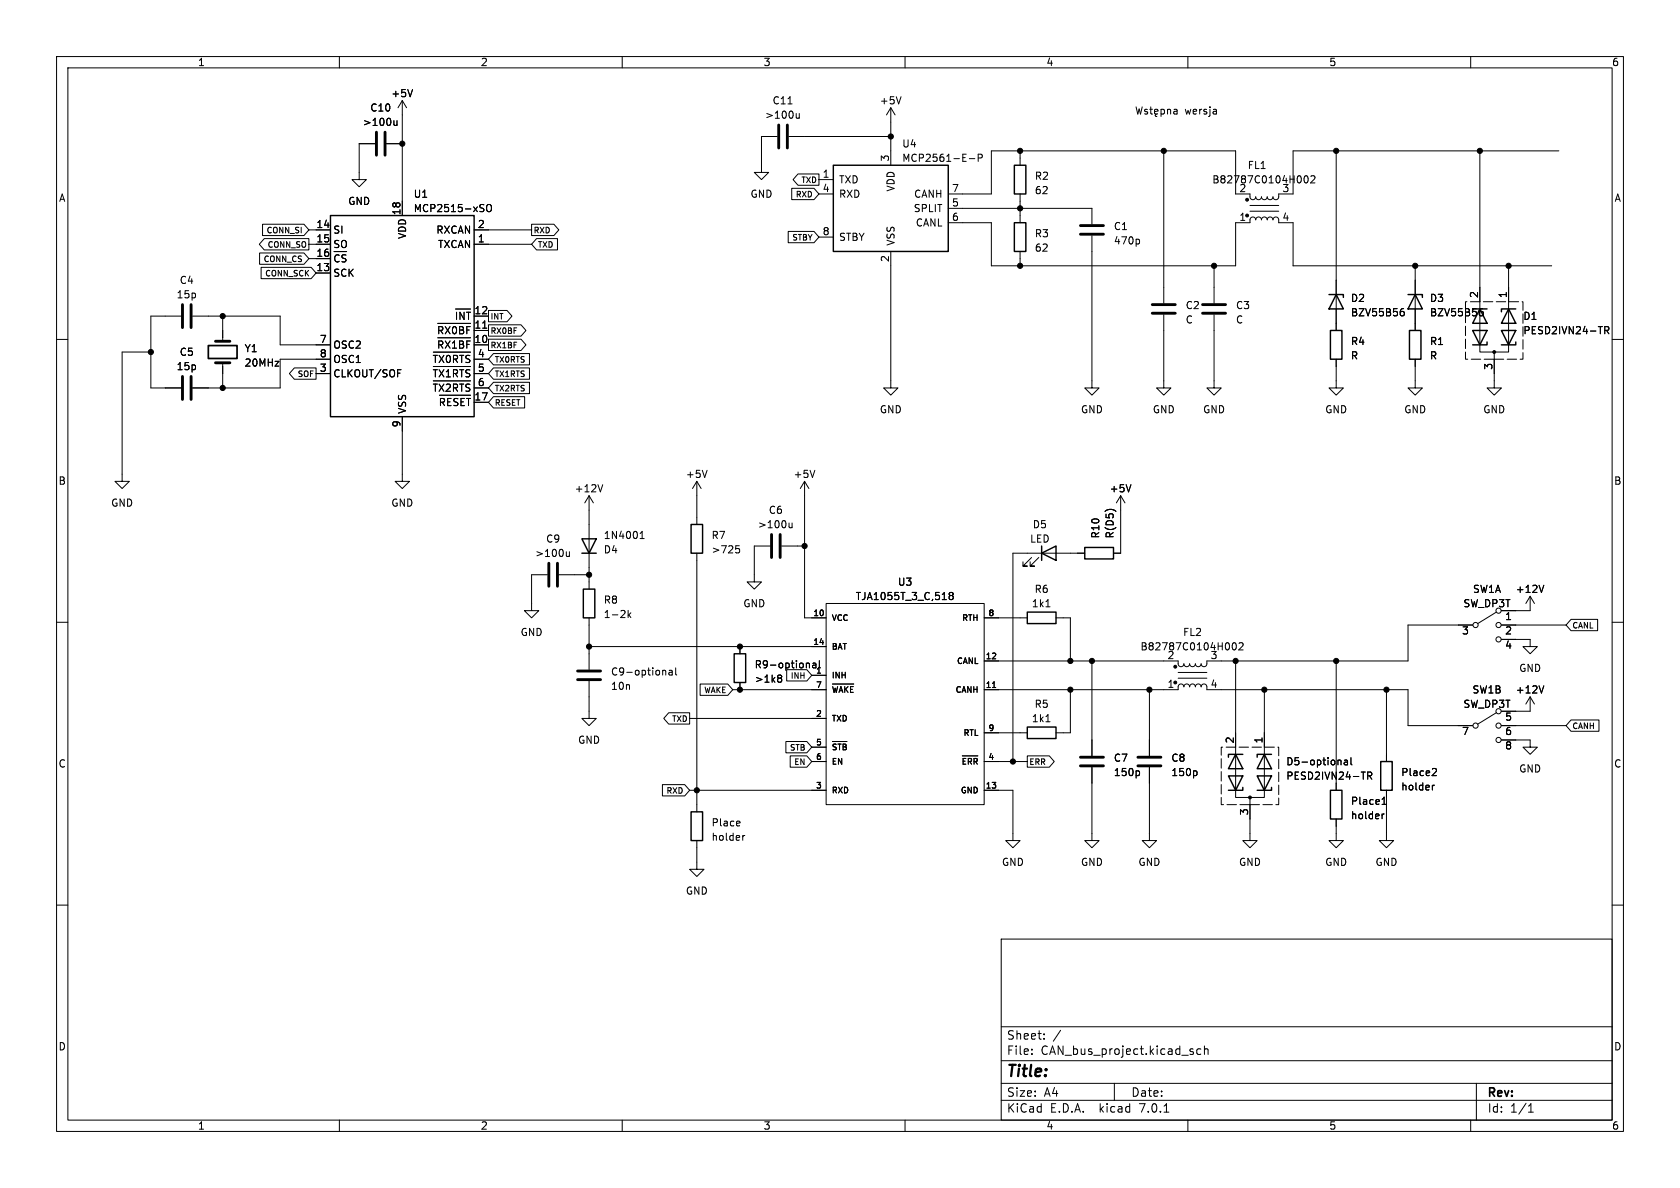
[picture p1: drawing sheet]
<svg xmlns="http://www.w3.org/2000/svg" width="297mm" height="210mm" viewBox="0 0 297 210" stroke-linecap="round" stroke-linejoin="round" font-family="sans-serif">
<g fill="none" stroke="#000" stroke-width=".18">
<path d="M10 10h277v190h-277zM12 12h273v186h-273zM60 10v2M71.1 17.8l-.7 1.3M71.1 17.8v20.3M71.1 17.8l.8 1.3M72.9 15.8l-.4 1.3M110 10v2M157.5 19.1l-.8 1.2M157.5 19.1v10.1M157.5 19.1l.7 1.2M159.3 17.1l-.4 1.3"/>
<path d="M160 10v2M200.8 18.9l.3 1.3 .3-.9 .2 .9 .3-1.3M202.8 19.4l-.3-.1-.1 .2v.2l.4 .1v.3h-.4M203.3 19.3h.4M203.4 18.9v1.1l.3 .2M204.1 19.7l.6-.1v-.2l-.4-.1-.2 .2 .1 .6h.5M205.3 19.4l.3-.1 .3 .3-.2 .5h-.4M205.3 19.3v1.3M206.4 19.4l.2-.1 .3 .1v.8M206.4 19.3v.9M207.6 19.4h.4l.1 .8M208.1 19.6l-.4 .1-.2 .2 .2 .3 .4-.1"/>
<path d="M210 10v2M260 10v2M46.4 39.6h7.3l.9 1-.9 1h-7.3zM66.3 25.4h-2.8v6.4h1.3l-1.3 1.2-1.3-1.2h1.3M68.3 25.4h2.8M69.6 21.3l.1 .8 .3 .1 .2-.1M70.2 21.3v.9M85.4 36.1l.1 .1M85.5 36.9v.4M86.1 36.3l.2-.2a.43 .43 0 0 1 .6 .5v.4a.42 .42 0 0 1-.4 .4 .42 .42 0 0 1-.5-.4zM94 39.6h3.9l.9 1-.9 1h-3.9zM137.4 24.1h-2.8v6.4h1.3l-1.3 1.3-1.3-1.3h1.3"/>
<path d="M139.4 24.1h18.1M140 33.3h3.9l.9 1-.9 1h-3.9zM140.8 20.1v.7l.3 .1 .2-.1M141.1 30.7h3.7v2.1h-3.7l-.9-1zM141.3 20.1v.8M144.8 34.3h2.5M144.8 31.8h2.5M167.6 39.4h7.7v7.6h43.1v-7.6h2.6v-.8l.5-.2 .4 .1 .1 .4 .1-.4 .3-.1 .4 .1 .2 .4 .1-.3 .3-.2 .4 .1 .2 .4 .2-.4 .4-.1 .3 .2 .1 .3 .2-.4 .4-.1 .4 .3 .1 .7h2.5v7.6h45.7M167.6 36.8h25.4v2.8M171.4 28h.9M172.9 27.9h.6l.2-.2-.1-.3-.7-.1v1.2M180.3 26.7v2.5"/>
<path d="M180.3 34.3v5.1M204.4 20.2l-.2 .2 .3 .2M205.7 26.7v26.9M221 36.3h5.1M221 37.3h5.1M230.7 31.2l.1-.1a.68 .68 0 0 1 .5 .6 .68 .68 0 0 1-.5 .6l-.1-.1-.2-.3zM231.7 31.2l.5-.1 .3 .3-.8 .9h.8M236.2 26.7v31.7M261.6 26.7v35.5h5.1v-15.2M275.6 26.7h-47v7.6h-2.5l-.1 .7-.5 .3-.3-.2-.2-.3-.1 .3-.3 .2-.4-.1-.2-.4-.1 .3-.2 .2-.5-.1-.2-.4-.2 .4-.4 .1-.3-.2-.1-.3-.2 .4-.4 .1-.4-.3v-.7h-2.6v-7.6h-43.1v7.6h-7.7M10 60h2M32 55.9h-5.3v12.7h5.3"/>
<path d="M34 55.9h15.5v5.1h8.9M39.4 55.9v4.4M45.9 44.7h7.8l.9 1-.9 1h-7.8zM46.2 47.3h8.8l.9 1-.9 1h-8.8zM46.7 42.2h7.9v2h-7.9l-.9-1zM54.6 43.2h3.8M54.6 40.6h3.8M54.6 45.7h3.8M55.9 48.3h2.5M60 45.2l-.4-.2-.4 .3M61.2 45.1l-.5-.1-.3 .3M77.4 59.7h5.8"/>
<path d="M77.4 57.2h5.8M78.3 58l-.2-.3h-.5v1.3M78.7 57.7l.9 1.3M79.6 57.7l-.9 1.3M80.5 54.6h2.7M80.7 55.2v1.3M81.3 57.7v1.3M82 55.2v1.3l-.7-1.3v1.3M82.5 55.2h.7M82.5 57.7v1.3M82.8 55.2v1.3M83.8 55.9h2.6"/>
<path d="M83.8 43.2h10.2M83.8 58.4h2.6M83.8 40.6h10.2M85.3 58h.8M86.4 57.4h5.7l.9 1-.9 1h-5.7zM86.4 60h5.7l.9 1-.9 1h-5.7zM86.4 54.9h3.2l.9 1-.9 1h-3.2zM94.9 42.2h3.7v2h-3.7l-.9-1zM139.3 40.9h4.6l.9 1-.9 1h-4.6zM144.8 41.9h2.5M157.5 44.5v24.1h1.2l-1.2 1.3-1.3-1.3h1.3M180.3 44.5v2.5"/>
<path d="M193 41.7v26.9h1.3l-1.3 1.3-1.2-1.3h1.2M201.3 42.3l.2 .2-.2 .6M205.7 55.6v13h1.3l-1.3 1.3-1.2-1.3h1.2M214.6 55.6v13h1.3l-1.3 1.3-1.2-1.3h1.2M214.6 47v6.6M247.8 55h.2l.3 .3-.1 .4-.4 .1M248.1 54.6h-.3M250.2 47v11.4M261.8 55l.3 .1 .1 .2v.4l-.4 .1M262.1 54.6h-.3M283.7 58.4l.6-.1 .1-.1v-.3l-.7-.2v1.3M284 58.4l.4 .6"/>
<path d="M285 60h2M26.7 62.2h-5.1v22.9h1.3l-1.3 1.3-1.3-1.3h1.3M39.4 64.1v4.5M52 65h3.9v2h-3.9l-.8-1zM55.9 66h2.5M58.4 63.5h-8.9v5.1h-15.5M70.3 65.4h.6M71.1 73.7v11.4h1.3l-1.3 1.3-1.3-1.3h1.3M76.6 62.8h.7M76.6 62.2h6.6M76.6 64.8h6.6M76.6 67.3h6.6"/>
<path d="M77 62.8v1.3M77 65.4v1.2M77 67.9v1.3M77.6 60.3v1.2M77.6 62.8l.9 1.3M77.6 65.4l.9 1.2M77.6 67.9l.9 1.3M77.7 69.9h5.5M77.9 70.4v1.3M78.5 62.8l-.9 1.3M78.5 65.4l-.9 1.2M78.5 67.9l-.9 1.3"/>
<path d="M78.7 60.3l.9 1.2M79.1 70.4v1.3M79.3 65.4v1.2M79.6 60.3l-.9 1.2M80.2 62.8v1.3M80.2 65.4v1.2M80.2 67.9v1.3M80.3 60.3v1.2M81.3 60.3v1.2M81.5 70.4v1.3M81.6 62.8v1.3M81.6 65.4v1.2"/>
<path d="M81.6 67.9v1.3M82.5 60.3v1.2M82.8 70.4v1.3M83.8 68.6h2.6M83.8 61h2.6M83.8 71.1h2.6M83.8 66h2.6M83.8 63.5h2.6M87.2 62.5h6.4v2h-6.4l-.8-1zM87.2 67.6h6.4v2h-6.4l-.8-1zM87.2 65h6.4v2h-6.4l-.8-1zM87.2 70.1h5.5v2h-5.5l-.8-1z"/>
<path d="M236.2 63.5v5.1h1.3l-1.3 1.3-1.3-1.3h1.3M250.2 63.5v5.1h1.3l-1.3 1.3-1.3-1.3h1.3M264.2 62.2v6.4h1.2l-1.2 1.3-1.3-1.3h1.3M100.1 97.5l.1 .8 .3 .1 .2-.1M100.7 97.5v.9M104.1 87.6v16.5M104.1 87.6l-.7 1.3M104.1 87.6l.8 1.3M106.6 85.7l-.5 1.2M113.2 95.2h.7M113.2 94.3l.3-.4v1.3M123.2 85.1v7.6"/>
<path d="M123.2 97.8v45.7M123.2 85.1l-.8 1.3M123.2 85.1l.8 1.3M125 83.1l-.4 1.3M130.1 96.5h.6M130.2 97h.3l.3 .2-.1 .4-.5 .1M136.1 96.5h-2.8v6.4h1.3l-1.3 1.2-1.2-1.2h1.2M138.2 96.5h4M139.5 92.5v.7l.4 .1 .1-.1M140 92.5v.8M142.2 85.1v24.1h3.8M142.2 85.1l-.7 1.3"/>
<path d="M142.2 85.1l.8 1.3M144.1 83.1l-.5 1.3M182.4 98.6l-1.6 1.5h.8h-.8v-.8M183.6 98.6l-1.5 1.5h.8h-.8v-.8M191.8 97.8h-12.7v36.8M198.1 87.6v10.2h-1.3M198.1 87.6l-.7 1.3M198.1 87.6l.8 1.3M199.9 85.7l-.4 1.2M10 110h2M96.8 101.6h-2.8v6.4h1.2l-1.2 1.2-1.3-1.2h1.3M98.8 101.6h5.3"/>
<path d="M104.1 109.2v9.2M104.1 114.3h41.9M111 107.9v1.3M111.2 108.7l.3 .5M111.5 108.3l-.5 .5M117.3 118.5l.4 .2v.6M118.3 118.5h.5v.8M118.8 118.8h-.4l-.2 .2 .2 .3h.4M119.5 118.1v1.1l.1 .1M130.8 114.3v1.3M137.7 119.3h.3l.2 .3-.2 .3M137.7 119.9h.3"/>
<path d="M138 119.9l.2 .2v.3l-.2 .2h-.3M139.1 118.4h3.5l.9 1-.9 1h-3.5zM142.7 117.2l.4 .2v.7M143.5 119.4h2.5M143.7 117.3h.5v.8M144.2 117.5l-.4 .1-.2 .2 .1 .2 .4 .1M144.9 116.8v1.1M146 106.7h28v35.5h-28zM168 105.3l-.2-.3 .2-.3h.3l.2 .3-.2 .3M168 105.3l-.2 .2v.3l.2 .2h.3l.2-.2v-.3l-.2-.2M168 105.3h.3M174 109.2h7.6"/>
<path d="M184.9 107.3h.7M186.7 109.2h2.5v7.6M193 116.8v16.8M208.3 118.9h5.1M208.3 119.9h5.1M218 113.7l.1-.1a.68 .68 0 0 1 .5 .7 .68 .68 0 0 1-.5 .6l-.1-.1-.2-.4zM218.4 116.8v24.2h5.1v-19.1M219 113.7l.5-.1 .3 .4-.8 .9h.8M236.2 116.8v22.9M260.3 110.5h-11.4v6.3h-35.5l-.1 .8-.5 .3-.3-.2-.2-.4-.1 .4-.3 .1-.4-.1-.2-.4-.1 .4-.3 .1-.4-.1-.2-.4-.1 .3-.2 .2h-.5l-.2-.5-.2 .4-.4 .1-.4-.3v-.7h-34.3M264.5 108.2l-3.3 2M265.4 113h5.1v1.3h1.3l-1.3 1.3-1.3-1.3h1.3"/>
<path d="M265.4 110.5h11.5M270.5 105.4v2.6h-5.1M270.5 105.4l-.8 1.3M270.5 105.4l.8 1.3M272.9 103.5l-.4 1.2M277.7 109.5h4.7v2h-4.7l-.8-1zM285 110h2M104.1 120.4v6.6h1.3l-1.3 1.3-1.2-1.3h1.2M117.1 138.7h3.9l.9 1-.9 1h-3.9zM118.2 126h3.7v2h-3.7l-.9-1zM121.9 139.7h24.1M121.9 127h24.1"/>
<path d="M123.8 120.9h4.9l.8 1-.8 1h-4.9zM129.5 121.9h16.5M130.8 120.7v1.2M138.9 131.1h3.7l.9 1-.9 1h-3.7zM139.7 133.6h2.9l.9 1-.9 1h-2.9zM143.5 134.6h2.5M143.5 132.1h2.5M147.2 131.1h2.5M147.2 120.9h3.7M147.2 121.4l.3 1M147.8 131.6l-.3-.1-.2 .3M148.1 121.4l-.3 1"/>
<path d="M148.1 131.5h.6M148.3 122.4l.4-1 .3 1M148.4 131.5v1M149.3 121.4v1M149.6 131.8l-.1-.2-.5-.1v1M149.9 121.4l-.6 .6M150.8 121.4h-.4v1M170.1 133.6h2.8M170.7 134.1h-.4v1M171.8 134.4l-.1-.3h-.5v1M172.8 134.4l-.1-.3h-.5v1M174 139.7h5.1v8.9h1.2l-1.2 1.3-1.3-1.3h1.3"/>
<path d="M174 121.9h34.3v-.7l.5-.3 .4 .2 .1 .3 .1-.3 .3-.2 .4 .1 .2 .4 .1-.3 .3-.2 .5 .1 .1 .4 .1-.3 .3-.2 .4 .1 .2 .4 .2-.4 .5-.1 .3 .3 .1 .7h35.5v6.4h11.4M174 129.5h7.6M174 134.6h7.6M175.5 121.5h.5M181.6 133.6h3.9l.9 1-.9 1h-3.9zM184.9 127.6h.7M189.2 121.9v7.6h-2.5M193 135.6v13h1.3l-1.3 1.3-1.2-1.3h1.2M201.3 136.3l.2 .2-.2 .6M203.2 135.6v13h1.3l-1.3 1.3-1.3-1.3h1.3M203.2 121.9v11.7M211.5 136.3l.1 .2-.1 .6"/>
<path d="M236.7 134.4l.4 .1v.7M237.7 134.4h.5v.8M238.2 134.7h-.4l-.2 .2 .2 .3 .4-.1M238.8 133.9v1.1l.2 .2M241.8 137.1h.6l.1-.2v-.3l-.7-.1v1.2M242.1 137.1l.4 .6M245.1 139.7v8.9h1.3l-1.3 1.3-1.3-1.3h1.3M245.1 121.9v12.7M253.2 138.8v.9M253.4 135.8l.4 .1 .2 .3-.8 .9h.8M253.6 138.8l-.4 .2M264.5 126l-3.3 2"/>
<path d="M265.4 130.8h5.1v1.3h1.3l-1.3 1.3-1.3-1.3h1.3M265.4 128.3h11.5M270.5 123.2l-.8 1.3M270.5 123.2v2.5h-5.1M270.5 123.2l.8 1.3M272.9 121.2l-.4 1.3M277.7 127.3h5v2h-5l-.8-1zM10 160h2M123.2 148.6v5.1h1.3l-1.3 1.2-1.3-1.2h1.3M130.6 145.2l.2 .3-.6 .1M130.8 145.9l-.2 .1M131.3 147.7v.8"/>
<path d="M131.7 147.7l-.4 .2M221 141v7.6h1.2l-1.2 1.3-1.3-1.3h1.3M236.2 144.8v3.8h1.3l-1.3 1.3-1.3-1.3h1.3M244.3 143.9v.8M244.3 142.2h.8M244.3 141.3l.4-.4v1.3M244.7 143.9l-.4 .2M285 160h2M177 166h108v32h-108zM60 198v2M110 198v2M160 198v2"/>
<path d="M177 194.5h108M177 191.5h108M177 187.5h108M177 181.5h108M182.4 186.3v.1M182.4 185.5v.1M184.6 183.6v.1M184.6 182.8v.1M197 191.5v3M205.8 196.6h.8M210 198v2M210.8 185.9l.2 .2-.2 .3"/>
<path d="M210.8 185.4l.1 .1M212.3 185.5l-.4-.1-.3 .3v.4l.1 .2h.6M212.9 185.5l.2-.1 .4 .1 .1 .9M212.9 184.9v1.5M260 198v2M261 191.5v6.5M270.2 196.6h.9M270.2 195.5l.4-.4v1.5"/>
<circle cx="260.9" cy="110.5" r=".46"/>
<circle cx="264.9" cy="108" r=".46"/>
<circle cx="264.9" cy="113" r=".46"/>
<circle cx="264.9" cy="110.5" r=".46"/>
<circle cx="260.9" cy="128.3" r=".46"/>
<circle cx="264.9" cy="125.7" r=".46"/>
<circle cx="264.9" cy="128.3" r=".46"/>
<circle cx="264.9" cy="130.8" r=".46"/>
</g>
<g fill="none" stroke="#000" stroke-width=".51">
<path d="M66.5 23.4v4M68.1 23.4v4M137.7 22.1v4.1M139.2 22.1v4.1M191 39.9h4.1M32.3 53.8v4.1M33.8 53.8v4.1M191 41.4h4.1M203.7 55.4h4.1M203.7 53.8h4.1M212.6 55.4h4.1M212.6 53.8h4.1"/>
<path d="M32.3 66.5v4.1M33.8 66.5v4.1M38.1 64.1h2.5M38.1 60.3h2.5M97 99.6v4M98.6 99.6v4M136.4 94.5v4.1M137.9 94.5v4.1M102.1 118.6h4.1M102.1 120.1h4.1M191 135.4h4.1M191 133.9h4.1"/>
<path d="M201.2 135.4h4M201.2 133.9h4"/>
</g>
<g fill="none" stroke="#000" stroke-width=".25">
<path d="M58.4 38.1h25.4v35.6h-25.4zM147.3 29.2h20.3v15.3h-20.3zM179.3 39.4h2.1v5.1h-2.1zM179.3 29.2h2.1v5.1h-2.1zM234.9 52.1h2.6v.5M235.2 58.4h2v5.1h-2zM236.2 52.1l1.3 2.5h-2.6zM248.9 52.1h2.6v.5M249.2 58.4h2v5.1h-2zM250.2 52.1l1.3 2.5h-2.6zM260.3 58.4h2.6l-1.3 2.6zM261.6 54.6l1.3 2.6h-2.6z"/>
<path d="M262.9 54.6h-2.6v.5M265.4 58.4h2.6l-1.3 2.6zM266.7 54.6l1.3 2.6h-2.6zM268 54.6h-2.6v.5M262.9 60.5v.5h-2.6M268 60.5v.5h-2.6M102.9 95.3h2.5l-1.3 2.5zM102.9 97.8h2.5M122.2 92.7h2v5.1h-2zM184.1 97.8l2.6-1.3v2.6zM184.1 96.5v2.6M191.8 96.8h5v2h-5z"/>
<path d="M103.1 104.1h2.1v5.1h-2.1zM129.8 115.6h2v5.1h-2zM181.6 108.2h5.1v2h-5.1zM181.6 128.5h5.1v2.1h-5.1zM217.2 137.2h2.5l-1.3 2.5zM218.4 133.4l1.3 2.5h-2.5zM219.7 133.4h-2.5v.5M219.7 139.2v.5h-2.5M222.2 137.2h2.6l-1.3 2.5zM223.5 133.4l1.3 2.5h-2.6zM224.8 133.4h-2.6v.5M224.8 139.2v.5h-2.6"/>
<path d="M235.2 139.7h2v5.1h-2zM244.1 134.6h2v5.1h-2zM122.2 143.5h2v5.1h-2z"/>
</g>
<g fill="#000" stroke="#000" stroke-width=".18">
<circle cx="71.1" cy="25.4" r=".46"/>
<circle cx="157.5" cy="24.1" r=".46"/>
<circle cx="180.3" cy="36.8" r=".46"/>
<circle cx="180.3" cy="26.7" r=".46"/>
<circle cx="205.7" cy="26.7" r=".46"/>
<circle cx="220.5" cy="35.3" r=".25"/>
<circle cx="220.5" cy="38.1" r=".25"/>
<circle cx="236.2" cy="26.7" r=".46"/>
<circle cx="261.6" cy="26.7" r=".46"/>
<circle cx="39.4" cy="55.9" r=".46"/>
<circle cx="180.3" cy="47" r=".46"/>
<circle cx="214.6" cy="47" r=".46"/>
<circle cx="250.2" cy="47" r=".46"/>
<circle cx="266.7" cy="47" r=".46"/>
<circle cx="26.7" cy="62.2" r=".46"/>
<circle cx="39.4" cy="68.6" r=".46"/>
<circle cx="264.2" cy="62.2" r=".25"/>
<circle cx="142.2" cy="96.5" r=".46"/>
<circle cx="104.1" cy="114.3" r=".46"/>
<circle cx="104.1" cy="101.6" r=".46"/>
<circle cx="130.8" cy="114.3" r=".46"/>
<circle cx="189.2" cy="116.8" r=".46"/>
<circle cx="193" cy="116.8" r=".46"/>
<circle cx="207.8" cy="117.9" r=".25"/>
<circle cx="218.4" cy="116.8" r=".46"/>
<circle cx="236.2" cy="116.8" r=".46"/>
<circle cx="123.2" cy="139.7" r=".46"/>
<circle cx="130.8" cy="121.9" r=".46"/>
<circle cx="179.1" cy="134.6" r=".46"/>
<circle cx="189.2" cy="121.9" r=".46"/>
<circle cx="203.2" cy="121.9" r=".46"/>
<circle cx="207.8" cy="120.6" r=".25"/>
<circle cx="223.5" cy="121.9" r=".46"/>
<circle cx="245.1" cy="121.9" r=".46"/>
<circle cx="221" cy="141" r=".25"/>
</g>
<path d="M264.2 63.5h5v-10.2h-10.1v10.2h5.1M221 142.2h5.1v-10.1h-10.2v10.1h5.1" fill="none" stroke="#000" stroke-width=".18" stroke-dasharray="1.7 .6"/>
<path d="M36.8 61.1h5.1v2.3h-5.1z" fill="none" stroke="#000" stroke-width=".3"/>
<text font-size="2.8" x="178" y="190.8">Title:</text>
<g font-size="2.1">
<text x="178" y="183.9">Sheet:</text>
<text x="186.2" y="183.9">/</text>
<text x="178" y="186.6">File:</text>
<text x="184" y="186.6">CAN_bus_project.kicad_sch</text>
<text x="178" y="196.8">KiCad</text>
<text x="178" y="194">Size:</text>
<text x="184.6" y="194">A4</text>
<text x="185.7" y="196.8">E.D.A.</text>
<text x="194.4" y="196.8">kicad</text>
<text x="200" y="194">Date:</text>
<text x="201.5" y="196.8">7.0.1</text>
<text x="263" y="194.2">Rev:</text>
<text x="263" y="196.8">Id:</text>
<text x="267" y="196.8">1/1</text>
</g>
<g font-size="1.8">
<text x="35" y="11.8">1</text>
<text x="85" y="11.8">2</text>
<text x="135" y="11.8">3</text>
<text x="185" y="11.8">4</text>
<text x="235" y="11.8">5</text>
<text x="285" y="11.8">6</text>
<text x="69.1" y="17.3">+5V</text>
<text x="64.1" y="22.4">&gt;100u</text>
<text x="65.4" y="19.9">C10</text>
<text x="135.2" y="21.1">&gt;100u</text>
<text x="136.5" y="18.6">C11</text>
<text x="155.5" y="18.6">+5V</text>
<text x="209.5" y="20.3">wersja</text>
<text x="157.2" y="28.6" transform="rotate(-90 157.2 28.6)">3</text>
<text x="159.4" y="26.2">U4</text>
<text x="159.4" y="28.8">MCP2561-E-P</text>
<text x="10.4" y="35.8">A</text>
<text x="73.1" y="35.1">U1</text>
<text x="132.6" y="35.1">GND</text>
<text x="145.4" y="31.5">1</text>
<text x="145.4" y="34">4</text>
<text x="148.3" y="32.6">TXD</text>
<text x="148.3" y="35.1">RXD</text>
<text x="158.3" y="34" transform="rotate(-90 158.3 34)">VDD</text>
<text x="161.5" y="35.1">CANH</text>
<text x="168.2" y="34">7</text>
<text x="182.9" y="31.9">R2</text>
<text x="182.9" y="34.5">62</text>
<text x="214.3" y="32.6">B82787C0104H002</text>
<text x="219" y="34">2</text>
<text x="220.5" y="30">FL1</text>
<text x="226.7" y="34">3</text>
<text x="285.4" y="35.8">A</text>
<text x="55.9" y="40.4">14</text>
<text x="58.9" y="41.5">SI</text>
<text x="61.5" y="36.4">GND</text>
<text x="70.9" y="38.1" transform="rotate(-90 70.9 38.1)">18</text>
<text x="73.1" y="37.7">MCP2515-xSO</text>
<text x="77" y="41.5">RXCAN</text>
<text x="84.4" y="40.4">2</text>
<text x="145.4" y="41.7">8</text>
<text x="161.4" y="37.7">SPLIT</text>
<text x="161.8" y="40.2">CANL</text>
<text x="168.2" y="36.6">5</text>
<text x="168.2" y="39.1">6</text>
<text x="196.9" y="40.8">C1</text>
<text x="219" y="39.1">1</text>
<text x="226.7" y="39.1">4</text>
<text x="55.9" y="42.9">15</text>
<text x="55.9" y="45.5">16</text>
<text x="58.9" y="44">SO</text>
<text x="58.9" y="47.2">~{CS}</text>
<text x="71.9" y="42.4" transform="rotate(-90 71.9 42.4)">VDD</text>
<text x="77.3" y="44">TXCAN</text>
<text x="84.4" y="42.9">1</text>
<text x="148.3" y="42.7">STBY</text>
<text x="157.2" y="46.4" transform="rotate(-90 157.2 46.4)">2</text>
<text x="158.3" y="43.4" transform="rotate(-90 158.3 43.4)">VSS</text>
<text x="182.9" y="42.1">R3</text>
<text x="182.9" y="44.6">62</text>
<text x="196.9" y="43.4">470p</text>
<text x="31.2" y="52.9">15p</text>
<text x="31.7" y="50.4">C4</text>
<text x="55.9" y="48">13</text>
<text x="58.9" y="49.1">SCK</text>
<text x="238.8" y="53.5">D2</text>
<text x="252.7" y="53.5">D3</text>
<text x="261.4" y="52.7" transform="rotate(-90 261.4 52.7)">2</text>
<text x="266.4" y="52.7" transform="rotate(-90 266.4 52.7)">1</text>
<text x="77.1" y="59.9">~{RX0BF}</text>
<text x="80.3" y="57.3">~{INT}</text>
<text x="83.8" y="58.2">11</text>
<text x="83.8" y="55.6">12</text>
<text x="209.6" y="54.8">C2</text>
<text x="209.6" y="57.3">C</text>
<text x="218.4" y="54.8">C3</text>
<text x="218.4" y="57.3">C</text>
<text x="238.8" y="56.1">BZV55B56</text>
<text x="252.7" y="56.1">BZV55B56</text>
<text x="269.2" y="56.7">D1</text>
<text x="269.2" y="59.2">PESD2IVN24-TR</text>
<text x="31.2" y="65.6">15p</text>
<text x="31.7" y="63.1">C5</text>
<text x="43.2" y="62.4">Y1</text>
<text x="43.2" y="65">20MHz</text>
<text x="56.5" y="65.8">3</text>
<text x="56.5" y="60.7">7</text>
<text x="56.5" y="63.2">8</text>
<text x="58.9" y="61.8">OSC2</text>
<text x="58.9" y="64.3">OSC1</text>
<text x="76.4" y="64.9">~{TX0RTS}</text>
<text x="77.1" y="62.4">~{RX1BF}</text>
<text x="83.8" y="60.7">10</text>
<text x="84.4" y="63.2">4</text>
<text x="84.4" y="65.8">5</text>
<text x="238.8" y="61.2">R4</text>
<text x="238.8" y="63.7">R</text>
<text x="252.7" y="61.2">R1</text>
<text x="252.7" y="63.7">R</text>
<text x="263.9" y="65.4" transform="rotate(-90 263.9 65.4)">3</text>
<text x="58.9" y="66.9">CLKOUT/SOF</text>
<text x="76.4" y="67.5">~{TX1RTS}</text>
<text x="76.4" y="70">~{TX2RTS}</text>
<text x="83.8" y="70.9">17</text>
<text x="84.4" y="68.3">6</text>
<text x="70.9" y="75.6" transform="rotate(-90 70.9 75.6)">9</text>
<text x="71.9" y="73.2" transform="rotate(-90 71.9 73.2)">VSS</text>
<text x="77.4" y="72.6">~{RESET}</text>
<text x="155.5" y="73.2">GND</text>
<text x="191" y="73.2">GND</text>
<text x="203.7" y="73.2">GND</text>
<text x="212.6" y="73.2">GND</text>
<text x="234.2" y="73.2">GND</text>
<text x="248.2" y="73.2">GND</text>
<text x="262.2" y="73.2">GND</text>
<text x="10.3" y="85.8">B</text>
<text x="19.6" y="89.7">GND</text>
<text x="69.1" y="89.7">GND</text>
<text x="101.5" y="87.2">+12V</text>
<text x="121.2" y="84.6">+5V</text>
<text x="140.2" y="84.6">+5V</text>
<text x="196.1" y="87.2">+5V</text>
<text x="285.3" y="85.8">B</text>
<text x="106.7" y="95.4">1N4001</text>
<text x="125.7" y="95.4">R7</text>
<text x="133.9" y="93.5">&gt;100u</text>
<text x="135.9" y="91">C6</text>
<text x="182.5" y="93.5">D5</text>
<text x="194.5" y="95.2" transform="rotate(-90 194.5 95.2)">R10</text>
<text x="197" y="95.2" transform="rotate(-90 197 95.2)">R(D5)</text>
<text x="94.6" y="98.6">&gt;100u</text>
<text x="96.5" y="96.1">C9</text>
<text x="106.7" y="98">D4</text>
<text x="125.7" y="98">&gt;725</text>
<text x="182" y="96.1">LED</text>
<text x="106.7" y="106.9">R8</text>
<text x="131.4" y="107.5">GND</text>
<text x="151.2" y="106.2">TJA1055T_3_C,518</text>
<text x="158.7" y="103.7">U3</text>
<text x="182.4" y="107.5">1k1</text>
<text x="182.8" y="105">R6</text>
<text x="258.7" y="107.5">SW_DP3T</text>
<text x="260.3" y="105">SW1A</text>
<text x="267.9" y="105">+12V</text>
<text x="92" y="112.6">GND</text>
<text x="106.7" y="109.4">1-2k</text>
<text x="209.1" y="112.6">FL2</text>
<text x="258.4" y="112.4">3</text>
<text x="266" y="109.9">1</text>
<text x="266" y="112.4">2</text>
<text x="108" y="119.6">C9-optional</text>
<text x="133.4" y="118.3">R9-optional</text>
<text x="201.6" y="115.1">B82787C0104H002</text>
<text x="206.3" y="116.6">2</text>
<text x="214" y="116.6">3</text>
<text x="266" y="114.9">4</text>
<text x="268.5" y="118.9">GND</text>
<text x="108" y="122.1">10n</text>
<text x="133.4" y="120.8">&gt;1k8</text>
<text x="182.8" y="125.3">R5</text>
<text x="206.3" y="121.7">1</text>
<text x="214" y="121.7">4</text>
<text x="258.7" y="125.3">SW_DP3T</text>
<text x="260.3" y="122.7">SW1B</text>
<text x="267.9" y="122.7">+12V</text>
<text x="102.1" y="131.6">GND</text>
<text x="182.4" y="127.8">1k1</text>
<text x="218.2" y="131.5" transform="rotate(-90 218.2 131.5)">2</text>
<text x="223.3" y="131.5" transform="rotate(-90 223.3 131.5)">1</text>
<text x="258.4" y="130.2">7</text>
<text x="266" y="127.6">5</text>
<text x="266" y="130.2">6</text>
<text x="10.3" y="135.8">C</text>
<text x="196.9" y="134.8">C7</text>
<text x="196.9" y="137.4">150p</text>
<text x="207" y="134.8">C8</text>
<text x="207" y="137.4">150p</text>
<text x="227.3" y="135.4">D5-optional</text>
<text x="227.3" y="138">PESD2IVN24-TR</text>
<text x="247.7" y="137.4">Place2</text>
<text x="266" y="132.7">8</text>
<text x="268.5" y="136.7">GND</text>
<text x="285.3" y="135.8">C</text>
<text x="238.8" y="142.4">Place1</text>
<text x="247.7" y="139.9">holder</text>
<text x="125.7" y="146.2">Place</text>
<text x="125.7" y="148.8">holder</text>
<text x="220.7" y="144.2" transform="rotate(-90 220.7 144.2)">3</text>
<text x="238.8" y="145">holder</text>
<text x="177.1" y="153.2">GND</text>
<text x="191" y="153.2">GND</text>
<text x="201.2" y="153.2">GND</text>
<text x="219" y="153.2">GND</text>
<text x="234.2" y="153.2">GND</text>
<text x="243.1" y="153.2">GND</text>
<text x="121.2" y="158.3">GND</text>
<text x="10.3" y="185.8">D</text>
<text x="285.3" y="185.8">D</text>
<text x="35" y="199.8">1</text>
<text x="85" y="199.8">2</text>
<text x="135" y="199.8">3</text>
<text x="185" y="199.8">4</text>
<text x="235" y="199.8">5</text>
<text x="285" y="199.8">6</text>
</g>
<g font-size="1.4">
<text x="140.5" y="35.1">RXD</text>
<text x="141.5" y="32.5">TXD</text>
<text x="47" y="41.4">CONN_SI</text>
<text x="94.4" y="41.4">RXD</text>
<text x="46.4" y="46.5">CONN_CS</text>
<text x="47.1" y="43.9">CONN_SO</text>
<text x="95.1" y="43.9">TXD</text>
<text x="139.9" y="42.7">STBY</text>
<text x="46.7" y="49">CONN_SCK</text>
<text x="86.7" y="59.2">RX0BF</text>
<text x="86.7" y="56.6">INT</text>
<text x="86.7" y="61.7">RX1BF</text>
<text x="87.5" y="64.3">TX0RTS</text>
<text x="52.5" y="66.8">SOF</text>
<text x="87.5" y="69.3">TX2RTS</text>
<text x="87.5" y="66.8">TX1RTS</text>
<text x="87.5" y="71.9">RESET</text>
<text x="143.7" y="109">10</text>
<text x="147.1" y="109.9">VCC</text>
<text x="169.9" y="109.9">RTH</text>
<text x="174.7" y="109">8</text>
<text x="278" y="111.3">CANL</text>
<text x="143.7" y="114">14</text>
<text x="144.2" y="119.1">1</text>
<text x="147.1" y="115">BAT</text>
<text x="169" y="117.5">CANL</text>
<text x="174.2" y="116.6">12</text>
<text x="124.3" y="122.7">WAKE</text>
<text x="139.6" y="120.1">INH</text>
<text x="144.2" y="121.7">7</text>
<text x="147.1" y="120.1">INH</text>
<text x="147.1" y="123.1">~{WAKE}</text>
<text x="168.8" y="122.6">CANH</text>
<text x="174.2" y="121.7">11</text>
<text x="118.6" y="127.8">TXD</text>
<text x="144.2" y="126.7">2</text>
<text x="144.2" y="131.8">5</text>
<text x="147.1" y="127.7">TXD</text>
<text x="170.2" y="130.2">RTL</text>
<text x="174.7" y="129.3">9</text>
<text x="278" y="129">CANH</text>
<text x="139.5" y="132.8">STB</text>
<text x="140.3" y="135.4">EN</text>
<text x="144.2" y="134.4">6</text>
<text x="147.1" y="133.3">~{STB}</text>
<text x="147.1" y="135.3">EN</text>
<text x="169.8" y="135.8">~{ERR}</text>
<text x="174.7" y="134.4">4</text>
<text x="182" y="135.4">ERR</text>
<text x="117.7" y="140.5">RXD</text>
<text x="144.2" y="139.4">3</text>
<text x="147.1" y="140.4">RXD</text>
<text x="169.7" y="140.4">GND</text>
<text x="174.2" y="139.4">13</text>
</g>
</svg>
